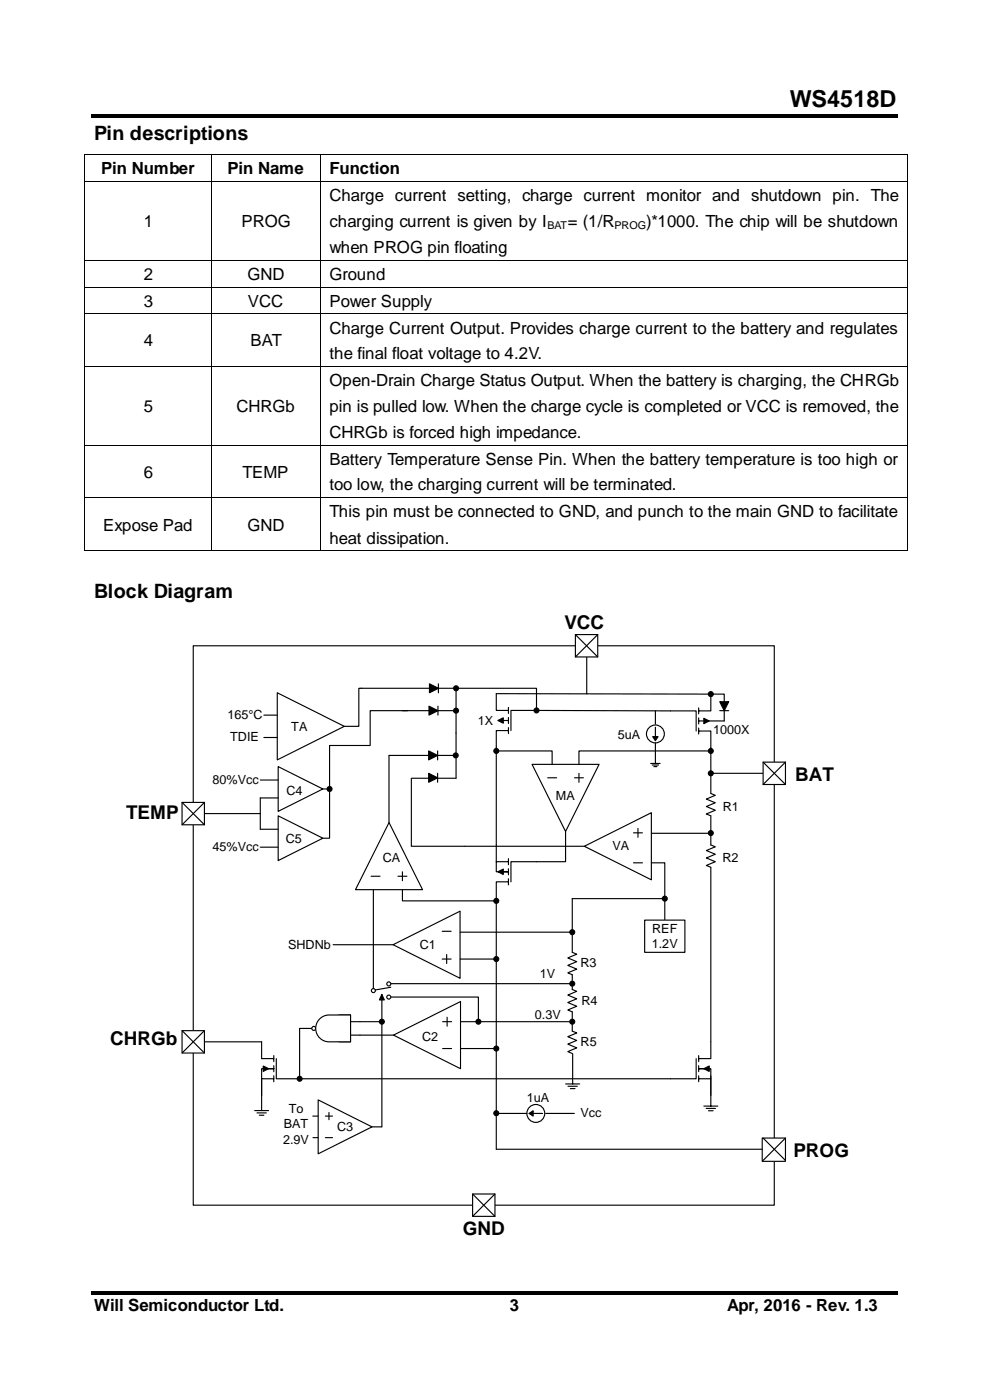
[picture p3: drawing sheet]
<svg xmlns="http://www.w3.org/2000/svg" width="210mm" height="297mm" viewBox="0 0 210 297" stroke-linecap="round" stroke-linejoin="round" font-family="sans-serif">
<g fill="#000">
<path d="M105.6 152.9l1.2-.6v1.1zM138.5 156.3h1.1l-.5 .9zM149.3 152.4l1.2 .6-1.2 .5zM152.7 148.9h1.9l-.9 1.9zM105.6 185l1.2-.6v1.1z"/>
<path d="M19.4 24.1h171.2v.8h-171.2z" fill-rule="evenodd"/>
<path d="M19.4 273.9h171.2v.8h-171.2z" fill-rule="evenodd"/>
</g>
<g fill="none" stroke="#000" stroke-width=".24">
<path d="M124.5 139.4v7.8M105.3 159.3h11.9v2.9M105.6 152.9l1.2-.6v1.1zM105.7 152.9h2.2M107.9 155h-2.6v27.8h2.6M107.9 150.1v1.3M107.9 152.2v1.3M107.9 154.4v1.3M108.4 155v-4.3h5.4l33.9 .1v4.3M138.5 156.3h1.1l-.5 .9zM139.1 150.8v2.8M139.1 154.3v2.9"/>
<path d="M139.1 157.6v4.4M148.2 155.1h2.6v13.3l1 .4-1.9 .7 1.9 .8-1.9 .8 1.9 .8-1.9 .8 .9 .4v6.2l1 .4-1.9 .8 1.9 .8-1.9 .7 1.9 .8-1.9 .8 .9 .4M148.2 150.2v1.3M148.2 152.3v1.3M148.2 154.5v1.3M149.3 152.4l1.2 .6-1.2 .5zM150.8 147.3v3.5h-2.6M150.8 147.3l-45.5-.1v3.5h2.6M150.8 147.3h2.9v5.7h-5.5M150.8 159.3h-28v2.9M152.7 148.9h1.9l-.9 1.9zM152.7 150.8h1.9"/>
<path d="M112.9 162.2h14.2l-7.1 14.2zM116.2 165h1.9M120 176.4v6.4h-11.6v4.3M121.9 165h1.9M122.8 164.1v1.9M124 179.6l14.2-7.2v14.3zM134.4 176.7h1.9M135.4 175.8v1.9M138.1 162h2M138.3 176.8h12.5M138.4 162.3h1.3M138.7 162.7h.7"/>
<path d="M105.3 182.8v2.2h2.6h-2.2M105.6 185l1.2-.6v1.1zM107.9 187.1h-2.6v3.6M107.9 182.2v1.3M107.9 184.3v1.3M107.9 186.5v1.3M138.2 183.1h2.9v12.3"/>
<circle cx="139.1" cy="155.7" r="1.9"/>
</g>
<path d="M136.8 195.2h8.5v6.9h-8.5z" fill-rule="evenodd" fill="#fff"/>
<g fill="none" stroke="#000" stroke-width=".24">
<path d="M41 137h123.3v118.7h-123.3zM93.8 197.6h1.9M105.3 190.7v53.1M134.4 183.1h1.9M136.8 195.2h8.5v6.9h-8.5zM140.9 190.7h-19.5v11.4l1 .4-1.9 .8 1.9 .7-1.9 .8 1.9 .8-1.9 .8 .9 .4M83.4 200.5l14.2-7.2v14.3zM83.5 219.6l14.2-7.1v14.3zM93.8 203.5h1.9M93.9 216.8h1.9M94.8 202.5v1.9M94.9 215.8v1.9"/>
<path d="M67.5 233.4l11.4 5.7-11.4 5.7zM69 236.8h1.6M69.8 236v1.6M93.9 222.5h1.9M69 241.4h1.6"/>
</g>
<path d="M161.7 241.5h5v4.9h-5z" fill-rule="evenodd" fill="#fff"/>
<g fill="none" stroke="#000" stroke-width=".24">
<path d="M97.6 197.8h23.8M150.8 184v40.6h-2.6M97.6 203.5h7.7M97.7 216.8h23.7M121.4 206.8v3.1l1 .4-1.9 .8 1.9 .8-1.9 .8 1.9 .8-1.9 .8 .9 .4v4.1l1 .4-1.9 .8 1.9 .8-1.9 .7 1.9 .8-1.9 .8 .9 .4M55.5 221.1v3.5h2.6M55.9 226.2l1.1 .6-1.1 .5zM56 226.8h2.1h-2.6v2.1M58.1 228.9h-2.6v3.6M58.1 224v1.3M58.1 226.1v1.3M58.1 228.3v1.2"/>
<path d="M58.6 224.6v4.3h5.4M66.4 236.8h1.1M97.7 222.5h7.6M105.3 236.3h6.5M112.3 236.3l.8-.6v1.1zM112.3 236.3h2.8M115.8 236.3h6.1M120 230h3M120.5 230.5h2M121 231h1M121.5 223.6v6.4M147.7 224.6v4.3h-83.8"/>
<path d="M148.2 228.9h2.6v3.6M148.2 224v1.3M148.2 226.1v1.3M148.2 228.3v1.2M149.3 226.8l1.2-.6v1.1zM150.4 226.8h-2.2h2.6v2.1M66.4 241.4h1.1M161.7 241.5h5v4.9h-5z"/>
<circle cx="113.7" cy="236.3" r="1.9"/>
</g>
<path d="M55.9 226.2l1.1 .6-1.1 .5zM112.3 236.3l.8-.6v1.1zM149.3 226.8l1.2-.6v1.1z" fill="#000"/>
<path d="M100.3 253.3h4.7v4.8h-4.7z" fill-rule="evenodd" fill="#fff"/>
<path d="M65 218.2h5.7M70.7 216.8h5.7M70.7 219.6h5.7M100.3 253.3h4.7v4.8h-4.7z" fill="none" stroke="#000" stroke-width=".24"/>
<path d="M67.8 217.2l1.9-1.1a9.1 9.1 0 0 1 4.7-.7 4.5 4.5 0 0 0 0 5.7 8 8 0 0 1-7.4-2.9z" fill-rule="evenodd" fill="#fff"/>
<path d="M67.8 217.2l1.9-1.1a9.1 9.1 0 0 1 4.7-.7 4.5 4.5 0 0 0 0 5.7 8 8 0 0 1-7.4-2.9z" fill="none" stroke="#000" stroke-width=".24"/>
<circle cx="66.6" cy="218.2" r=".43" fill="#fff"/>
<circle cx="66.6" cy="218.2" r=".43" fill="none" stroke="#000" stroke-width=".24"/>
<path d="M68.1 216l1.1-.6h.6h4.6v5.7h-4.6a2.85 2.85 0 0 1-2.7-1.9 2.85 2.85 0 0 1 1-3.2z" fill-rule="evenodd" fill="#fff"/>
<path d="M82.5 174.5l7.2 14.3h-14.3zM78.7 185.9h1.9M79.2 188.8v21.3M84.4 185.9h1.9M85.4 185v1.9M68.1 216l1.1-.6h.6h4.6v5.7h-4.6a2.85 2.85 0 0 1-2.7-1.9 2.85 2.85 0 0 1 1-3.2zM76.4 219.6h7.1M76.4 216.8h4.6M81 211.1v28M82.5 211.6h19v5.2M82.5 208.7h38.9" fill="none" stroke="#000" stroke-width=".24"/>
<circle cx="79.2" cy="210.2" r=".43" fill="#fff"/>
<circle cx="79.2" cy="210.2" r=".43" fill="none" stroke="#000" stroke-width=".24"/>
<circle cx="82.5" cy="208.8" r=".43" fill="#fff"/>
<circle cx="82.5" cy="208.8" r=".43" fill="none" stroke="#000" stroke-width=".24"/>
<circle cx="82.5" cy="211.6" r=".43" fill="#fff"/>
<g fill="none" stroke="#000" stroke-width=".24">
<path d="M56 151.7h2.8M56 156.5h2.8M58.8 147l14.3 7.1-14.3 7.1zM76.6 146h37.2v4.7M76.8 146h-.7v8.1h-3M85.3 150.8h11.5M91 149.8l1.9 1-1.9 .9zM91.1 145.1l1.9 .9-1.9 1zM92.9 149.8v1.9M93 145.1v1.9M96.8 146l-.1 9.5M82.5 160.3v14.2"/>
<path d="M87.3 165.2v14.4h36.7M85.4 188.8v2.3h19.9M65 218.2h-1.4v10.6M70.7 200.5h12.7M81 211l.5 1.2h-1zM82.9 209.5l-3.3 .6M43.4 221.1h12.1M54 235.6h3M54.5 236.1h2M55 236.6h1M55.5 229.2v6.4"/>
<circle cx="82.5" cy="211.6" r=".43"/>
</g>
<path d="M91 149.8l1.9 1-1.9 .9zM91.1 145.1l1.9 .9-1.9 1zM81 211l.5 1.2h-1z" fill="#000"/>
<path d="M122.1 134.6h4.7v4.8h-4.7z" fill-rule="evenodd" fill="#fff"/>
<path d="M122.1 134.6h4.7v4.8h-4.7zM150.8 164.1h11.1" fill="none" stroke="#000" stroke-width=".24"/>
<path d="M161.9 161.7h4.8v4.8h-4.8z" fill-rule="evenodd" fill="#fff"/>
<g fill="none" stroke="#000" stroke-width=".24">
<path d="M43.5 172.6h11.7M55.2 165.5h3.8M55.2 179.8h3.8M59 162.7l9.5 4.7-9.5 4.8zM59 173.1l9.5 4.8-9.5 4.7zM59 169.3h-3.8v6.7h3.8M161.9 161.7h4.8v4.8h-4.8z"/>
<circle cx="96.8" cy="146" r=".52"/>
<circle cx="96.8" cy="150.8" r=".52"/>
<circle cx="105.3" cy="159.3" r=".52"/>
<circle cx="113.8" cy="150.7" r=".52"/>
<circle cx="150.8" cy="147.3" r=".52"/>
<circle cx="150.8" cy="159.3" r=".52"/>
<circle cx="150.8" cy="176.8" r=".52"/>
<circle cx="150.8" cy="164.1" r=".52"/>
<circle cx="105.3" cy="191.1" r=".52"/>
<circle cx="121.4" cy="197.8" r=".52"/>
<circle cx="141.1" cy="190.7" r=".52"/>
<circle cx="81" cy="216.8" r=".52"/>
<circle cx="101.5" cy="216.8" r=".52"/>
<circle cx="105.3" cy="203.5" r=".52"/>
<circle cx="121.4" cy="216.8" r=".52"/>
<circle cx="121.4" cy="208.7" r=".52"/>
<circle cx="63.6" cy="228.9" r=".52"/>
<circle cx="105.3" cy="222.5" r=".52"/>
<circle cx="105.3" cy="236.2" r=".52"/>
</g>
<g fill="#000">
<circle cx="96.8" cy="146" r=".52"/>
<circle cx="96.8" cy="150.8" r=".52"/>
<circle cx="105.3" cy="159.3" r=".52"/>
<circle cx="113.8" cy="150.7" r=".52"/>
<circle cx="150.8" cy="147.3" r=".52"/>
<circle cx="150.8" cy="159.3" r=".52"/>
<circle cx="150.8" cy="176.8" r=".52"/>
<circle cx="150.8" cy="164.1" r=".52"/>
<circle cx="105.3" cy="191.1" r=".52"/>
<circle cx="121.4" cy="197.8" r=".52"/>
<circle cx="141.1" cy="190.7" r=".52"/>
<circle cx="81" cy="216.8" r=".52"/>
<circle cx="101.5" cy="216.8" r=".52"/>
<circle cx="105.3" cy="203.5" r=".52"/>
<circle cx="121.4" cy="216.8" r=".52"/>
<circle cx="121.4" cy="208.7" r=".52"/>
<circle cx="63.6" cy="228.9" r=".52"/>
<circle cx="105.3" cy="222.5" r=".52"/>
<circle cx="105.3" cy="236.2" r=".52"/>
</g>
<path d="M38.6 170.3h4.8v4.7h-4.8z" fill-rule="evenodd" fill="#fff"/>
<g fill="none" stroke="#000" stroke-width=".24">
<path d="M86.5 150.8h-8v7.4h-8.6v9.2M91 159.3l1.9 1-1.9 .9zM92.9 159.3v1.9M96.8 155.5v9.6h-9.5M38.6 170.3h4.8v4.7h-4.8zM68.5 167.4h1.4v10.5h-1.4M82.5 160.3h14.2M91 164.1l1.9 .9-1.9 1zM92.9 164.1v1.9M149.3 234.7h3M149.8 235.2h2M150.3 235.7h1"/>
<path d="M150.8 228.3v6.4M105.3 243.8h56.4"/>
<circle cx="69.9" cy="167.4" r=".52"/>
<circle cx="96.7" cy="160.3" r=".52"/>
</g>
<g fill="#000">
<path d="M91 159.3l1.9 1-1.9 .9zM91 164.1l1.9 .9-1.9 1z"/>
<circle cx="69.9" cy="167.4" r=".52"/>
<circle cx="96.7" cy="160.3" r=".52"/>
</g>
<path d="M38.6 218.7h4.8v4.7h-4.8z" fill-rule="evenodd" fill="#fff"/>
<g fill="none" stroke="#000" stroke-width=".24">
<path d="M122.1 134.6l4.7 4.8M126.8 134.6l-4.7 4.8M38.6 170.3l4.8 4.7M43.4 170.3l-4.8 4.7M161.9 161.7l4.8 4.8M166.7 161.7l-4.8 4.8M38.6 218.7h4.8v4.7h-4.8zM38.6 218.7l4.8 4.7M43.4 218.7l-4.8 4.7M78.9 239.1h2.1M100.3 253.3l4.7 4.8M105 253.3l-4.7 4.8"/>
<path d="M161.9 241.5l4.8 4.7M166.7 241.5l-4.8 4.7"/>
</g>
<g fill="#000">
<path d="M17.9 32.8l.1 .1z" fill-rule="evenodd"/>
<path d="M17.9 32.8l.1 .1z" fill-rule="evenodd"/>
<path d="M17.9 38.4l.1 .1z" fill-rule="evenodd"/>
<path d="M44.7 32.8l.2 .1z" fill-rule="evenodd"/>
<path d="M44.7 38.4l.2 .1z" fill-rule="evenodd"/>
<path d="M67.9 32.8l.1 .1z" fill-rule="evenodd"/>
<path d="M67.9 38.4l.1 .1z" fill-rule="evenodd"/>
<path d="M192.4 32.8l.1 .1z" fill-rule="evenodd"/>
<path d="M192.4 32.8l.1 .1z" fill-rule="evenodd"/>
<path d="M192.4 38.4l.1 .1z" fill-rule="evenodd"/>
<path d="M17.9 55.1l.1 .2z" fill-rule="evenodd"/>
<path d="M44.7 55.1l.2 .2z" fill-rule="evenodd"/>
<path d="M67.9 55.1l.1 .2z" fill-rule="evenodd"/>
<path d="M192.4 55.1l.1 .2z" fill-rule="evenodd"/>
<path d="M17.9 60.9l.1 .1z" fill-rule="evenodd"/>
<path d="M17.9 66.4l.1 .2z" fill-rule="evenodd"/>
<path d="M17.9 77.6l.1 .2z" fill-rule="evenodd"/>
<path d="M44.7 60.9l.2 .1z" fill-rule="evenodd"/>
<path d="M44.7 66.4l.2 .2z" fill-rule="evenodd"/>
<path d="M44.7 77.6l.2 .2z" fill-rule="evenodd"/>
<path d="M67.9 60.9l.1 .1z" fill-rule="evenodd"/>
<path d="M67.9 66.4l.1 .2z" fill-rule="evenodd"/>
<path d="M67.9 77.6l.1 .2z" fill-rule="evenodd"/>
<path d="M192.4 60.9l.1 .1z" fill-rule="evenodd"/>
<path d="M192.4 66.4l.1 .2z" fill-rule="evenodd"/>
<path d="M192.4 77.6l.1 .2z" fill-rule="evenodd"/>
<path d="M17.9 94.4l.1 .1z" fill-rule="evenodd"/>
<path d="M44.7 94.4l.2 .1z" fill-rule="evenodd"/>
<path d="M67.9 94.4l.1 .1z" fill-rule="evenodd"/>
<path d="M192.4 94.4l.1 .1z" fill-rule="evenodd"/>
<path d="M17.9 105.6l.1 .1z" fill-rule="evenodd"/>
<path d="M17.9 116.8l.1 .1z" fill-rule="evenodd"/>
<path d="M17.9 116.8l.1 .1z" fill-rule="evenodd"/>
<path d="M44.7 105.6l.2 .1z" fill-rule="evenodd"/>
<path d="M44.7 116.8l.2 .1z" fill-rule="evenodd"/>
<path d="M67.9 105.6l.1 .1z" fill-rule="evenodd"/>
<path d="M67.9 116.8l.1 .1z" fill-rule="evenodd"/>
<path d="M192.4 105.6l.1 .1z" fill-rule="evenodd"/>
<path d="M192.4 116.8l.1 .1z" fill-rule="evenodd"/>
<path d="M192.4 116.8l.1 .1z" fill-rule="evenodd"/>
</g>
<g fill="none" stroke="#000" stroke-width=".21">
<path d="M18 32.9v5.5M18 38.5v16.6M18 32.8h26.7M18 38.4h26.7M44.8 32.9v5.5M44.8 38.5v16.6M44.9 32.8h23M44.9 38.4h23M67.9 32.9v5.5M67.9 38.5v16.6M68 32.8h124.4M68 38.4h124.4"/>
<path d="M192.5 32.9v5.5M192.5 38.5v16.6M18 55.3v5.6M18 55.2h26.7M44.8 55.3v5.6M44.9 55.2h23M67.9 55.3v5.6M68 55.2h124.4M192.5 55.3v5.6M18 61v5.4M18 66.6v11M18 77.8v16.6"/>
<path d="M18 60.9h26.7M18 66.5h26.7M18 77.7h26.7M44.8 61v5.4M44.8 66.6v11M44.8 77.8v16.6M44.9 60.9h23M44.9 66.5h23M44.9 77.7h23M67.9 61v5.4M67.9 66.6v11M67.9 77.8v16.6"/>
<path d="M68 60.9h124.4M68 66.5h124.4M68 77.7h124.4M192.5 61v5.4M192.5 66.6v11M192.5 77.8v16.6M18 94.5v11.1M18 94.5h26.7M44.8 94.5v11.1M44.9 94.5h23M67.9 94.5v11.1M68 94.5h124.4"/>
<path d="M192.5 94.5v11.1M18 105.7v11.1M18 105.6h26.7M18 116.8h26.7M44.8 105.7v11.1M44.9 105.6h23M44.9 116.8h23M67.9 105.7v11.1M68 105.6h124.4M68 116.8h124.4M192.5 105.7v11.1"/>
</g>
<text font-size="5" x="167.6" y="22.6">WS4518D</text>
<g font-size="4.2">
<text x="19.9" y="29.7">Pin descriptions</text>
<text x="19.9" y="126.8">Block Diagram</text>
</g>
<g font-size="4">
<text x="119.7" y="133.5">VCC</text>
<text x="168.7" y="165.8">BAT</text>
<text x="26.7" y="173.8">TEMP</text>
<text x="23.3" y="221.8">CHRGb</text>
<text x="168.3" y="245.5">PROG</text>
<text x="98.2" y="262.1">GND</text>
</g>
<g font-size="3.6">
<text x="21.5" y="37">Pin Number</text>
<text x="48.3" y="37">Pin Name</text>
<text x="69.9" y="37">Function</text>
<text x="69.9" y="42.7">Charge current setting, charge current monitor and shutdown pin. The</text>
<text x="30.5" y="48.2">1</text>
<text x="51.2" y="48.2">PROG</text>
<text x="69.9" y="48.2">charging current is given by I</text>
<text x="69.9" y="53.7">when PROG pin floating</text>
<text x="120.5" y="48.2">= (1/R</text>
<text x="137.1" y="48.2">)*1000. The chip will be shutdown</text>
<text x="30.5" y="59.3">2</text>
<text x="52.5" y="59.3">GND</text>
<text x="69.9" y="59.3">Ground</text>
<text x="30.5" y="65">3</text>
<text x="52.6" y="65">VCC</text>
<text x="69.9" y="65">Power Supply</text>
<text x="69.9" y="70.8">Charge Current Output. Provides charge current to the battery and regulates</text>
<text x="30.5" y="73.4">4</text>
<text x="53.1" y="73.4">BAT</text>
<text x="69.9" y="76.2">the final float voltage to 4.2V.</text>
<text x="69.9" y="82">Open-Drain Charge Status Output. When the battery is charging, the CHRGb</text>
<text x="30.5" y="87.4">5</text>
<text x="50.2" y="87.4">CHRGb</text>
<text x="69.9" y="87.4">pin is pulled low. When the charge cycle is completed or VCC is removed, the</text>
<text x="69.9" y="92.9">CHRGb is forced high impedance.</text>
<text x="30.5" y="101.4">6</text>
<text x="51.5" y="101.4">TEMP</text>
<text x="69.9" y="98.6">Battery Temperature Sense Pin. When the battery temperature is too high or</text>
<text x="69.9" y="104.1">too low, the charging current will be terminated.</text>
<text x="21.9" y="112.6">Expose Pad</text>
<text x="52.5" y="112.6">GND</text>
<text x="69.9" y="109.8">This pin must be connected to GND, and punch to the main GND to facilitate</text>
<text x="69.9" y="115.4">heat dissipation.</text>
<text x="19.9" y="278.1">Will Semiconductor Ltd.</text>
<text x="108.1" y="278.1">3</text>
<text x="154.3" y="278.1">Apr, 2016 - Rev. 1.3</text>
</g>
<g font-size="2.7">
<text x="48.3" y="152.6">165°C</text>
<text x="61.8" y="155">TA</text>
<text x="101.4" y="153.9">1X</text>
<text x="151.3" y="155.8">1000X</text>
<text x="48.9" y="157.2">TDIE</text>
<text x="131.1" y="156.8">5uA</text>
<text x="45.1" y="166.3">80%Vcc</text>
<text x="60.8" y="168.6">C4</text>
<text x="117.9" y="169.6">MA</text>
<text x="153.3" y="172">R1</text>
<text x="60.6" y="178.8">C5</text>
<text x="45.1" y="180.6">45%Vcc</text>
<text x="81.2" y="182.9">CA</text>
<text x="130" y="180.3">VA</text>
<text x="153.3" y="182.9">R2</text>
<text x="138.4" y="197.9">REF</text>
<text x="61.1" y="201.4">SHDNb</text>
<text x="89.1" y="201.5">C1</text>
<text x="138.3" y="201.2">1.2V</text>
<text x="114.6" y="207.6">1V</text>
<text x="123.2" y="205.2">R3</text>
<text x="123.4" y="213.3">R4</text>
<text x="89.6" y="220.8">C2</text>
<text x="113.5" y="216.2">0.3V</text>
<text x="123.2" y="221.9">R5</text>
<text x="111.8" y="233.8">1uA</text>
<text x="60.2" y="239.3">BAT</text>
<text x="61.3" y="236.1">To</text>
<text x="71.5" y="239.9">C3</text>
<text x="123.1" y="237.1">Vcc</text>
<text x="60.1" y="242.8">2.9V</text>
</g>
<g font-size="2.3">
<text x="116.1" y="48.7">BAT</text>
<text x="130.4" y="48.7">PROG</text>
</g>
</svg>
